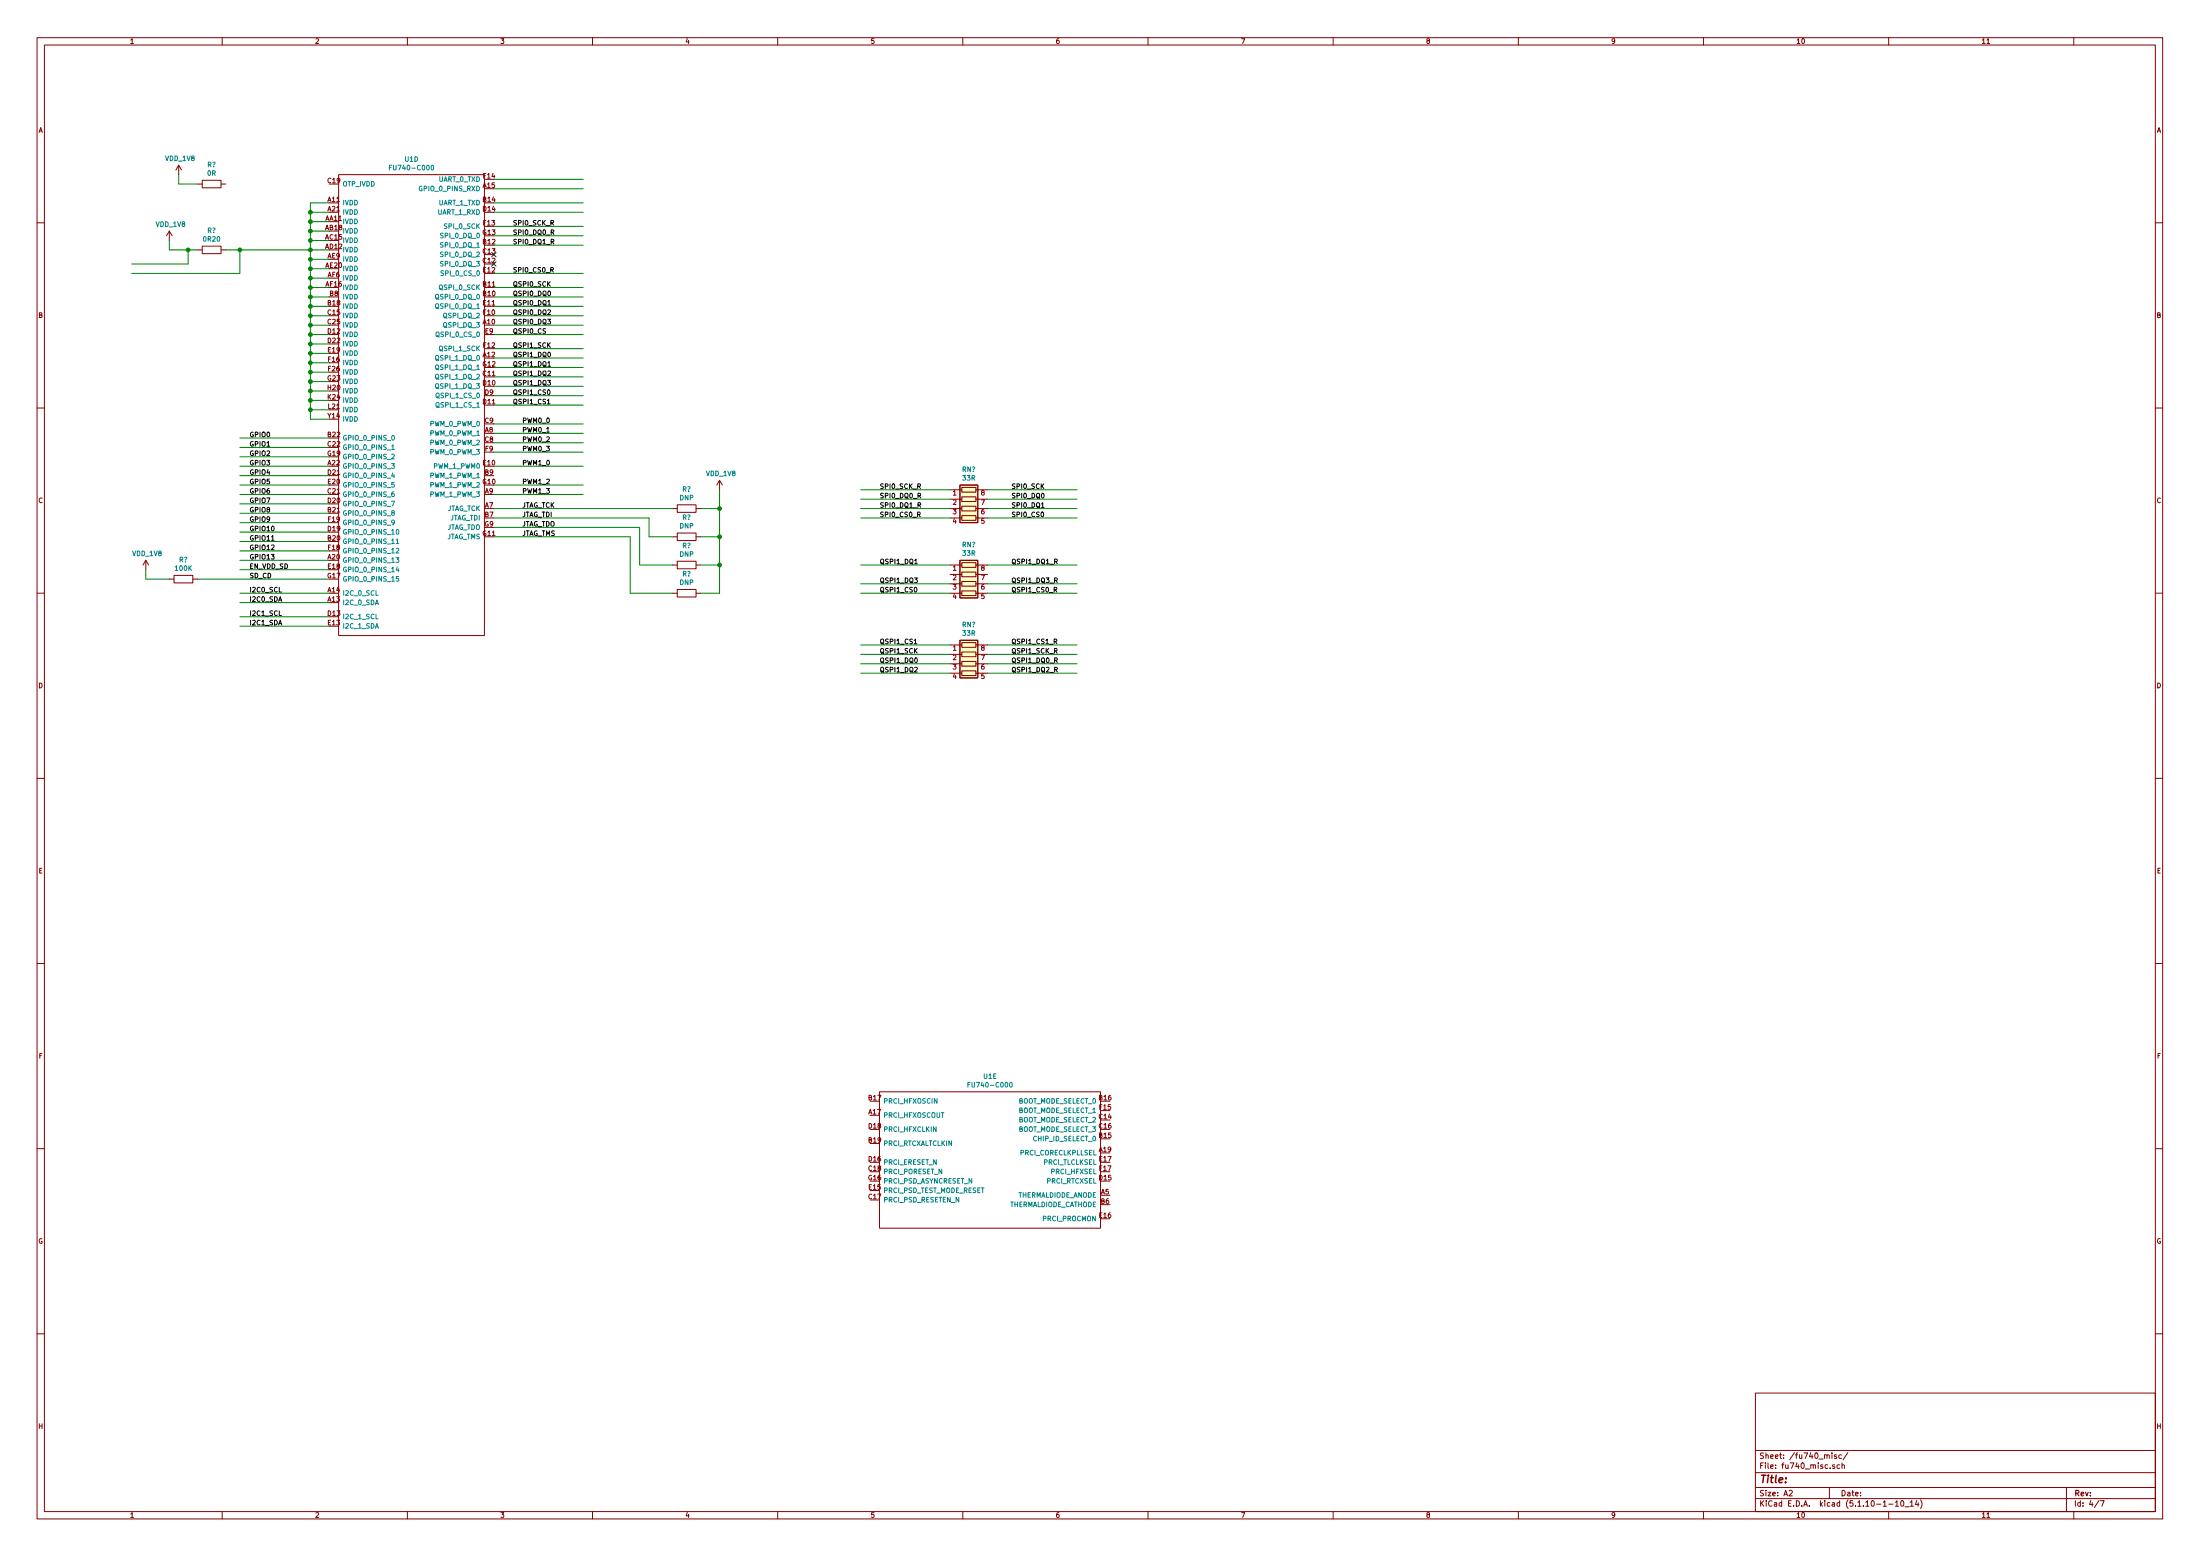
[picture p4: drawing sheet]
<svg xmlns="http://www.w3.org/2000/svg" width="594mm" height="420mm" viewBox="0 0 594 420" stroke-linecap="round" stroke-linejoin="round" font-family="sans-serif">
<g fill="none" stroke="#840000" stroke-width=".27">
<path d="M10 10.2h574v400h-574zM12 12.2h570v396h-570zM60 10.2v2M110 10.2v2M160 10.2v2M210 10.2v2M260 10.2v2M310 10.2v2M360 10.2v2M410 10.2v2M460 10.2v2M510 10.2v2"/>
<path d="M536.5 11.8h.8M560 10.2v2M48.3 44.6l-.8 1.3M48.3 44.6v2.6M48.3 44.6l.7 1.3M53.3 49.7h1.3M54.6 48.7h5.1v2h-5.1zM59.7 49.7h1.3M91.4 47.2h39.4v124.4h-39.4zM10 60.2h2M45.7 62.4l-.7 1.3M45.7 62.4v2.5"/>
<path d="M45.7 62.4l.8 1.3M53.3 67.5h1.3M54.6 66.5h5.1v2h-5.1zM59.7 67.5h1.3M582 60.2h2M10 110.2h2M582 110.2h2M181.6 137.3h1.3M182.9 136.3h5.1v2h-5.1zM188 137.3h1.2M194.3 129.7l-.8 1.3M194.3 129.7v2.5"/>
<path d="M194.3 129.7l.8 1.3M256.5 137.3h3.2M256.5 132.2h3.2M256.5 134.8h3.2M256.5 139.9h3.2M259.2 131h4.8v10.1h-4.8zM259.7 131.6h3.8v1.3h-3.8zM259.7 134.2h3.8v1.2h-3.8zM259.7 136.7h3.8v1.3h-3.8zM259.7 139.2h3.8v1.3h-3.8zM263.5 137.3h3.2M263.5 132.2h3.2"/>
<path d="M263.5 134.8h3.2M263.5 139.9h3.2M39.4 151.3l-.8 1.3M39.4 151.3v2.5M39.4 151.3l.7 1.3M45.7 156.4h1.3M47 155.4h5.1v2h-5.1zM52.1 156.4h1.2M181.6 144.9h1.3M181.6 152.6h1.3M182.9 143.9h5.1v2.1h-5.1zM182.9 151.6h5.1v2h-5.1z"/>
<path d="M182.9 159.2h5.1v2h-5.1zM188 144.9h1.2M188 152.6h1.2M256.5 152.6h3.2M256.5 155.1h3.2M256.5 157.6h3.2M259.2 151.3h4.8v10.2h-4.8zM259.7 151.9h3.8v1.3h-3.8zM259.7 154.5h3.8v1.2h-3.8zM259.7 157h3.8v1.3h-3.8zM259.7 159.6h3.8v1.2h-3.8zM263.5 152.6h3.2"/>
<path d="M263.5 155.1h3.2M263.5 157.6h3.2M10 160.2h2M181.6 160.2h1.3M188 160.2h1.2M256.5 160.2h3.2M256.5 174.2h3.2M256.5 176.7h3.2M256.5 179.2h3.2M259.2 172.9h4.8v10.1h-4.8zM259.7 173.5h3.8v1.3h-3.8zM259.7 176.1h3.8v1.2h-3.8z"/>
<path d="M259.7 178.6h3.8v1.3h-3.8zM263.5 160.2h3.2M263.5 174.2h3.2M263.5 176.7h3.2M263.5 179.2h3.2M582 160.2h2M256.5 181.8h3.2M259.7 181.1h3.8v1.3h-3.8zM263.5 181.8h3.2M10 210.2h2M582 210.2h2M10 260.2h2"/>
<path d="M582 260.2h2M237.5 294.8h59.7v36.8h-59.7zM10 310.2h2M582 310.2h2M10 360.2h2M474 376.2h108v32h-108zM582 360.2h2M474 397.7h108M474 391.7h108M494.7 392.3v.2M494.7 392.8v1M495.4 395.6l-.4-.1-.2 .2 .1 .3 .5 .1v.3h-.6"/>
<path d="M495.9 392.9l-.3-.1-.3 .2 .1 .3 .5 .1v.3h-.6M496.8 395.6l-.5-.1-.2 .3v.6h.7M497.3 392.9l-.5-.1-.3 .3 .1 .6h.7M497.4 395.6h.6v.9M497.4 395v1.5M499 392.2l-1.3 2M60 408.2v2M110 408.2v2M160 408.2v2M210 408.2v2M260 408.2v2M310 408.2v2"/>
<path d="M360 408.2v2M410 408.2v2M460 408.2v2M474 404.7h108M474 401.7h108M483.1 402.6l.6-.2 .3 .5-.9 1h.9M494 401.7v3M510 408.2v2M510 406.2h1.2M511.8 405.7l.4-.5v1.5M511.8 406.7h.9M513.4 405.4l.2-.2a.81 .81 0 0 1 .5 .8 .81 .81 0 0 1-.5 .7l-.3-.5z"/>
<path d="M514.4 406.9h1.1M515.8 405.7l.5-.5v1.5M515.8 406.7h.9M517.6 405.1l-.4 1.1h1M518 405.7v1M518.6 405a1.71 1.71 0 0 1 0 2.3M536.5 409.7h.8M558 401.7v6.5M560 408.2v2M566.8 405.1l-1.2 2M567.2 405.2h1l-.6 1.5"/>
</g>
<g fill="none" stroke="#008484" stroke-width=".27">
<path d="M105.2 45.2h.4M105.8 44.6h-.6v1.3M116.5 44.7l.2-.1a.63 .63 0 0 1 .4 .7 .63 .63 0 0 1-.5 .5l-.2-.4zM105.9 117.6h.2a.62 .62 0 0 1 .4 .6 .62 .62 0 0 1-.6 .6l-.1-.4zM105.7 125.2h.8l-.4 .5 .3 .1 .1 .4-.3 .3-.5-.2M105.7 135.3h.9l-.6 1.3M105.8 122.8l.4-.2 .3 .4-.8 .9h.8M105.8 121.4h.7M106 138.4l-.2-.4h.6v.3l-.6 .4 .2 .5 .5-.3-.3-.5M106.1 127.7l-.3 .9h.8M106.4 132.8l-.4 .1-.2 .5v.6h.6v-.6l-.4-.1-.2 .2M106.4 130.3h-.6v.6l.4-.1 .3 .5-.3 .2-.4-.1"/>
<path d="M106.5 141l-.3 .2h-.3l-.1-.6 .4-.2 .3 .3-.1 .7-.5 .3M106.9 150.6h.8l-.4 .5 .3 .1v.5h-.7M107 145.9l.3-.4v1.3M107 148.2l.5-.2 .2 .4-.8 .9h.8M107 146.8h.7M107.1 143.1l.2-.1a.62 .62 0 0 1 .4 .6 .62 .62 0 0 1-.5 .6l-.2-.4zM107.3 153.1l-.3 .9h.8M107.6 153.6v.8M107.6 155.7h-.6v.6h.6v.5h-.6M261.4 292.9h.4M262 292.3h-.6v1.2M272.7 292.4l.2-.1a.63 .63 0 0 1 .5 .6 .63 .63 0 0 1-.6 .6l-.2-.4z"/>
</g>
<g fill="#ffffc2" stroke="#ffffc2" stroke-width=".27">
<path d="M259.2 131h4.8v10.1h-4.8z"/>
<path d="M259.2 151.3h4.8v10.2h-4.8z"/>
<path d="M259.2 172.9h4.8v10.1h-4.8z"/>
</g>
<g fill="none" stroke="#008400" stroke-width=".27">
<path d="M48.3 47.2v2.5h5M83.8 59.9h5.1M83.8 57.3h5.1M88.9 54.8h-5.1v58.4h5.1M133.3 57.3h24.2M133.3 54.8h24.2M133.3 51h24.2M133.3 48.4h24.2M45.7 64.9v2.6h7.6M50.8 67.5v3.8h-15.2M61 67.5h27.9M64.8 67.5v6.3h-29.2"/>
<path d="M83.8 77.6h5.1M83.8 62.4h5.1M83.8 75.1h5.1M83.8 72.6h5.1M83.8 70h5.1M83.8 64.9h5.1M133.3 77.6h24.2M133.3 73.8h24.2M133.3 66.2h24.2M133.3 63.7h24.2M133.3 61.1h24.2M83.8 80.2h5.1"/>
<path d="M83.8 82.7h5.1M83.8 85.3h5.1M83.8 87.8h5.1M83.8 90.3h5.1M83.8 92.9h5.1M83.8 95.4h5.1M83.8 98h5.1M133.3 80.2h24.2M133.3 82.7h24.2M133.3 85.3h24.2M133.3 87.8h24.2M133.3 90.3h24.2"/>
<path d="M133.3 99.2h24.2M133.3 96.7h24.2M133.3 94.1h24.2M64.8 118.3h24.1M83.8 100.5h5.1M83.8 103h5.1M83.8 105.6h5.1M83.8 108.1h5.1M83.8 110.7h5.1M133.3 109.4h24.2M133.3 106.8h24.2M133.3 104.3h24.2"/>
<path d="M133.3 101.8h24.2M133.3 114.5h24.2M133.3 117h24.2M133.3 119.5h24.2M64.8 120.8h24.1M64.8 123.4h24.1M64.8 125.9h24.1M64.8 128.4h24.1M64.8 131h24.1M64.8 133.5h24.1M64.8 136.1h24.1M64.8 138.6h24.1"/>
<path d="M133.3 139.9h42v5h6.3M133.3 137.3h48.3M133.3 125.9h24.2M133.3 131h24.2M133.3 133.5h24.2M133.3 122.1h24.2M189.2 137.3h5.1M194.3 132.2v28h-5.1M232.4 139.9h24.1M232.4 137.3h24.1M232.4 134.8h24.1M232.4 132.2h24.1"/>
<path d="M266.7 139.9h24.1M266.7 137.3h24.1M266.7 134.8h24.1M266.7 132.2h24.1M39.4 153.8v2.6h6.3M53.3 156.4h35.6M64.8 141.1h24.1M64.8 143.7h24.1M64.8 146.2h24.1M64.8 148.8h24.1M64.8 151.3h24.1M64.8 153.8h24.1"/>
<path d="M133.3 144.9h36.9v15.3h11.4M133.3 142.4h39.4v10.2h8.9M189.2 152.6h5.1M189.2 144.9h5.1M232.4 157.6h24.1M232.4 152.6h24.1M266.7 157.6h24.1M266.7 152.6h24.1M64.8 160.2h24.1M64.8 162.7h24.1M64.8 166.5h24.1M64.8 169.1h24.1"/>
<path d="M232.4 174.2h24.1M232.4 179.2h24.1M232.4 176.7h24.1M232.4 160.2h24.1M266.7 174.2h24.1M266.7 179.2h24.1M266.7 176.7h24.1M266.7 160.2h24.1M232.4 181.8h24.1M266.7 181.8h24.1"/>
</g>
<path d="M147.9 82.4h.8M147.9 98.9h.8M147.8 109.1h.7M281.2 137h.7M73.3 145.9h.7M247 152.2h.7M246.9 173.8h.7" fill="none" stroke="#000" stroke-width=".27"/>
<g fill="#008400" stroke="#008400" stroke-width=".27">
<circle cx="83.8" cy="82.7" r=".51"/>
<circle cx="83.8" cy="80.2" r=".51"/>
<circle cx="83.8" cy="77.6" r=".51"/>
<circle cx="83.8" cy="75.1" r=".51"/>
<circle cx="83.8" cy="72.6" r=".51"/>
<circle cx="83.8" cy="70" r=".51"/>
<circle cx="83.8" cy="67.5" r=".51"/>
<circle cx="83.8" cy="85.3" r=".51"/>
<circle cx="83.8" cy="87.8" r=".51"/>
<circle cx="83.8" cy="90.3" r=".51"/>
<circle cx="83.8" cy="92.9" r=".51"/>
<circle cx="83.8" cy="95.4" r=".51"/>
<circle cx="83.8" cy="98" r=".51"/>
<circle cx="83.8" cy="100.5" r=".51"/>
<circle cx="83.8" cy="103" r=".51"/>
<circle cx="83.8" cy="105.6" r=".51"/>
<circle cx="83.8" cy="108.1" r=".51"/>
<circle cx="83.8" cy="110.7" r=".51"/>
<circle cx="83.8" cy="64.9" r=".51"/>
<circle cx="83.8" cy="62.4" r=".51"/>
<circle cx="83.8" cy="59.9" r=".51"/>
<circle cx="83.8" cy="57.3" r=".51"/>
<circle cx="50.8" cy="67.5" r=".51"/>
<circle cx="64.8" cy="67.5" r=".51"/>
<circle cx="194.3" cy="152.6" r=".51"/>
<circle cx="194.3" cy="144.9" r=".51"/>
<circle cx="194.3" cy="137.3" r=".51"/>
</g>
<path d="M132.7 70.7l1.3 1.2M132.7 68.1l1.3 1.3M134 70.7l-1.3 1.2M134 68.1l-1.3 1.3" fill="none" stroke="#000084" stroke-width=".27"/>
<text font-size="2.8" fill="#840000" x="475" y="400.4">Title:</text>
<g font-size="2.1" fill="#840000">
<text x="475" y="393.9">Sheet: /fu740_misc/</text>
<text x="475" y="396.6">File: fu740_misc.sch</text>
<text x="475" y="406.8">KiCad E.D.A. kicad (5.1.10-1-10_14)</text>
<text x="475" y="404">Size: A2</text>
<text x="497" y="404">Date:</text>
<text x="560" y="404">Rev:</text>
<text x="560" y="406.8">Id: 4/7</text>
</g>
<g font-size="1.8" fill="#840000">
<text x="35" y="11.8">1</text>
<text x="85" y="11.8">2</text>
<text x="135" y="11.8">3</text>
<text x="185" y="11.8">4</text>
<text x="235" y="11.8">5</text>
<text x="285" y="11.8">6</text>
<text x="335" y="11.8">7</text>
<text x="385" y="11.8">8</text>
<text x="435" y="11.8">9</text>
<text x="485" y="11.8">10</text>
<text x="535" y="11.8">11</text>
<text x="10.4" y="35.8">A</text>
<text x="582.4" y="35.8">A</text>
<text x="88.5" y="49.4">C19</text>
<text x="130.5" y="50.7">A15</text>
<text x="130.6" y="48.2">F14</text>
<text x="87.9" y="59.6">AA11</text>
<text x="88.5" y="54.5">A11</text>
<text x="88.5" y="57.1">A21</text>
<text x="130.5" y="54.5">B14</text>
<text x="130.5" y="57.1">D14</text>
<text x="87.9" y="62.1">AB18</text>
<text x="87.9" y="64.7">AC15</text>
<text x="130.4" y="63.4">G13</text>
<text x="130.5" y="66">B12</text>
<text x="130.6" y="60.9">F13</text>
<text x="87.9" y="67.2">AD12</text>
<text x="88.5" y="69.8">AE9</text>
<text x="130.5" y="71">C12</text>
<text x="130.5" y="68.5">C13</text>
<text x="88" y="72.3">AE20</text>
<text x="88" y="77.4">AF16</text>
<text x="88.5" y="74.8">AF6</text>
<text x="130.5" y="77.4">B11</text>
<text x="130.5" y="73.6">E12</text>
<text x="88.5" y="82.5">B18</text>
<text x="89.1" y="79.9">B8</text>
<text x="130.5" y="79.9">B10</text>
<text x="130.5" y="82.5">E11</text>
<text x="10.4" y="85.8">B</text>
<text x="88.5" y="85">C15</text>
<text x="88.5" y="87.5">C25</text>
<text x="130.5" y="87.5">A10</text>
<text x="130.6" y="85">F10</text>
<text x="582.4" y="85.8">B</text>
<text x="88.5" y="90.1">D12</text>
<text x="88.5" y="92.6">D22</text>
<text x="88.6" y="95.2">E19</text>
<text x="130.6" y="93.9">F12</text>
<text x="131" y="90.1">E9</text>
<text x="88.6" y="97.7">F16</text>
<text x="88.6" y="100.2">F26</text>
<text x="130.4" y="99">G12</text>
<text x="130.5" y="96.4">A12</text>
<text x="130.5" y="101.5">C11</text>
<text x="88.5" y="102.8">G23</text>
<text x="88.5" y="105.3">H20</text>
<text x="88.5" y="107.9">K24</text>
<text x="130.5" y="104.1">D10</text>
<text x="131" y="106.6">D9</text>
<text x="88.6" y="112.9">Y14</text>
<text x="88.6" y="110.4">L21</text>
<text x="130.5" y="109.1">D11</text>
<text x="88.5" y="118">B22</text>
<text x="131" y="116.8">A8</text>
<text x="131" y="119.3">C8</text>
<text x="131" y="114.2">C9</text>
<text x="88.5" y="123.1">G19</text>
<text x="88.5" y="125.6">A22</text>
<text x="88.5" y="120.6">C22</text>
<text x="130.5" y="125.6">E10</text>
<text x="131.1" y="121.8">F9</text>
<text x="88.5" y="128.2">D21</text>
<text x="88.6" y="130.7">E20</text>
<text x="130.4" y="130.7">G10</text>
<text x="131" y="128.2">B9</text>
<text x="10.4" y="135.8">C</text>
<text x="88.5" y="133.3">C21</text>
<text x="88.5" y="135.8">D20</text>
<text x="131" y="137.1">A7</text>
<text x="131" y="133.3">A9</text>
<text x="257.3" y="133.8">1</text>
<text x="257.3" y="136.3">2</text>
<text x="264.9" y="136.3">7</text>
<text x="264.9" y="133.8">8</text>
<text x="582.4" y="135.8">C</text>
<text x="88.5" y="138.3">B21</text>
<text x="88.5" y="143.4">D19</text>
<text x="88.6" y="140.9">F19</text>
<text x="130.9" y="142.2">G9</text>
<text x="131" y="139.6">B7</text>
<text x="257.3" y="138.9">3</text>
<text x="257.3" y="141.4">4</text>
<text x="264.9" y="141.4">5</text>
<text x="264.9" y="138.9">6</text>
<text x="88.5" y="146">B20</text>
<text x="88.6" y="148.5">F18</text>
<text x="130.4" y="144.7">G11</text>
<text x="88.5" y="151">A20</text>
<text x="88.6" y="153.6">E18</text>
<text x="257.3" y="154.1">1</text>
<text x="264.9" y="154.1">8</text>
<text x="88.5" y="156.1">G17</text>
<text x="88.5" y="159.9">A14</text>
<text x="257.3" y="156.6">2</text>
<text x="257.3" y="159.2">3</text>
<text x="257.3" y="161.7">4</text>
<text x="264.9" y="161.7">5</text>
<text x="264.9" y="159.2">6</text>
<text x="264.9" y="156.6">7</text>
<text x="88.5" y="162.5">A13</text>
<text x="88.5" y="166.3">D13</text>
<text x="88.6" y="168.8">E13</text>
<text x="257.3" y="175.7">1</text>
<text x="257.3" y="178.2">2</text>
<text x="264.9" y="178.2">7</text>
<text x="264.9" y="175.7">8</text>
<text x="10.4" y="185.8">D</text>
<text x="257.3" y="180.8">3</text>
<text x="257.3" y="183.3">4</text>
<text x="264.9" y="183.3">5</text>
<text x="264.9" y="180.8">6</text>
<text x="582.4" y="185.8">D</text>
<text x="10.4" y="235.8">E</text>
<text x="582.4" y="235.8">E</text>
<text x="10.5" y="285.8">F</text>
<text x="582.5" y="285.8">F</text>
<text x="234.6" y="297.1">B17</text>
<text x="296.8" y="297.1">B16</text>
<text x="296.9" y="299.6">F15</text>
<text x="234.6" y="300.9">A17</text>
<text x="234.6" y="304.7">D18</text>
<text x="296.8" y="302.2">C14</text>
<text x="296.8" y="304.7">C16</text>
<text x="234.6" y="308.5">B19</text>
<text x="296.8" y="311.1">A19</text>
<text x="296.8" y="307.3">B15</text>
<text x="234.6" y="316.1">C18</text>
<text x="234.6" y="313.6">D16</text>
<text x="296.9" y="313.6">E17</text>
<text x="296.9" y="316.1">F17</text>
<text x="234.5" y="318.7">G16</text>
<text x="234.6" y="323.8">C17</text>
<text x="234.6" y="321.2">E15</text>
<text x="296.8" y="318.7">D15</text>
<text x="297.3" y="322.5">A5</text>
<text x="296.9" y="328.8">E16</text>
<text x="297.3" y="325">B6</text>
<text x="10.3" y="335.8">G</text>
<text x="582.3" y="335.8">G</text>
<text x="10.4" y="385.8">H</text>
<text x="582.4" y="385.8">H</text>
<text x="35" y="409.8">1</text>
<text x="85" y="409.8">2</text>
<text x="135" y="409.8">3</text>
<text x="185" y="409.8">4</text>
<text x="235" y="409.8">5</text>
<text x="285" y="409.8">6</text>
<text x="335" y="409.8">7</text>
<text x="385" y="409.8">8</text>
<text x="435" y="409.8">9</text>
<text x="485" y="409.8">10</text>
<text x="535" y="409.8">11</text>
</g>
<g font-size="1.8" fill="#008484">
<text x="44.7" y="43.5">VDD_1V8</text>
<text x="56" y="45.1">R?</text>
<text x="56" y="47.4">0R</text>
<text x="106.1" y="46">FU740-C000</text>
<text x="109.4" y="43.7">U1D</text>
<text x="92.5" y="50.3">OTP_IVDD</text>
<text x="113.6" y="51.6">GPIO_0_PINS_RXD</text>
<text x="118.4" y="49.1">UART_0_TXD</text>
<text x="92.5" y="55.4">IVDD</text>
<text x="92.5" y="58">IVDD</text>
<text x="118.2" y="58">UART_1_RXD</text>
<text x="118.4" y="55.4">UART_1_TXD</text>
<text x="42.2" y="61.2">VDD_1V8</text>
<text x="55" y="65.2">0R20</text>
<text x="56" y="62.9">R?</text>
<text x="92.5" y="60.5">IVDD</text>
<text x="92.5" y="63">IVDD</text>
<text x="92.5" y="65.6">IVDD</text>
<text x="119.4" y="64.3">SPI_0_DQ_0</text>
<text x="120.3" y="61.8">SPI_0_SCK</text>
<text x="92.5" y="68.1">IVDD</text>
<text x="92.5" y="70.7">IVDD</text>
<text x="119.4" y="66.8">SPI_0_DQ_1</text>
<text x="119.4" y="71.9">SPI_0_DQ_3</text>
<text x="119.4" y="69.4">SPI_0_DQ_2</text>
<text x="92.5" y="73.2">IVDD</text>
<text x="92.5" y="75.7">IVDD</text>
<text x="119.6" y="74.5">SPI_0_CS_0</text>
<text x="92.5" y="78.3">IVDD</text>
<text x="92.5" y="83.4">IVDD</text>
<text x="92.5" y="80.8">IVDD</text>
<text x="118" y="80.8">QSPI_0_DQ_0</text>
<text x="118" y="83.4">QSPI_0_DQ_1</text>
<text x="118.9" y="78.3">QSPI_0_SCK</text>
<text x="92.5" y="85.9">IVDD</text>
<text x="92.5" y="88.4">IVDD</text>
<text x="120" y="88.4">QSPI_DQ_3</text>
<text x="120" y="85.9">QSPI_DQ_2</text>
<text x="92.5" y="91">IVDD</text>
<text x="92.5" y="93.5">IVDD</text>
<text x="118.2" y="91">QSPI_0_CS_0</text>
<text x="118.9" y="94.8">QSPI_1_SCK</text>
<text x="92.5" y="96.1">IVDD</text>
<text x="92.5" y="98.6">IVDD</text>
<text x="92.5" y="101.1">IVDD</text>
<text x="118" y="97.3">QSPI_1_DQ_0</text>
<text x="118" y="99.9">QSPI_1_DQ_1</text>
<text x="92.5" y="103.7">IVDD</text>
<text x="92.5" y="106.2">IVDD</text>
<text x="118" y="102.4">QSPI_1_DQ_2</text>
<text x="118" y="104.9">QSPI_1_DQ_3</text>
<text x="118.2" y="107.5">QSPI_1_CS_0</text>
<text x="92.5" y="108.8">IVDD</text>
<text x="92.5" y="111.3">IVDD</text>
<text x="92.5" y="113.8">IVDD</text>
<text x="118.2" y="110">QSPI_1_CS_1</text>
<text x="92.5" y="118.9">GPIO_0_PINS_0</text>
<text x="116.2" y="117.6">PWM_0_PWM_1</text>
<text x="116.2" y="115.1">PWM_0_PWM_0</text>
<text x="92.5" y="121.5">GPIO_0_PINS_1</text>
<text x="92.5" y="124">GPIO_0_PINS_2</text>
<text x="116.2" y="120.2">PWM_0_PWM_2</text>
<text x="116.2" y="122.7">PWM_0_PWM_3</text>
<text x="92.5" y="126.5">GPIO_0_PINS_3</text>
<text x="92.5" y="129.1">GPIO_0_PINS_4</text>
<text x="92.5" y="131.6">GPIO_0_PINS_5</text>
<text x="116.2" y="129.1">PWM_1_PWM_1</text>
<text x="116.2" y="131.6">PWM_1_PWM_2</text>
<text x="117.2" y="126.5">PWM_1_PWM0</text>
<text x="190.8" y="128.5">VDD_1V8</text>
<text x="259.8" y="127.4">RN?</text>
<text x="260" y="129.7">33R</text>
<text x="92.5" y="134.2">GPIO_0_PINS_6</text>
<text x="92.5" y="136.7">GPIO_0_PINS_7</text>
<text x="116.2" y="134.2">PWM_1_PWM_3</text>
<text x="120.4" y="138">JTAG_TCK</text>
<text x="183.6" y="135.1">DNP</text>
<text x="184.3" y="132.8">R?</text>
<text x="92.5" y="139.2">GPIO_0_PINS_8</text>
<text x="92.5" y="141.8">GPIO_0_PINS_9</text>
<text x="120.4" y="143">JTAG_TDO</text>
<text x="121.2" y="140.5">JTAG_TDI</text>
<text x="183.6" y="142.7">DNP</text>
<text x="184.3" y="140.4">R?</text>
<text x="92.5" y="146.9">GPIO_0_PINS_11</text>
<text x="92.5" y="144.3">GPIO_0_PINS_10</text>
<text x="92.5" y="149.4">GPIO_0_PINS_12</text>
<text x="120.4" y="145.6">JTAG_TMS</text>
<text x="184.3" y="148">R?</text>
<text x="259.8" y="147.7">RN?</text>
<text x="35.8" y="150.1">VDD_1V8</text>
<text x="47.4" y="154.1">100K</text>
<text x="48.4" y="151.8">R?</text>
<text x="92.5" y="151.9">GPIO_0_PINS_13</text>
<text x="92.5" y="154.5">GPIO_0_PINS_14</text>
<text x="183.6" y="150.3">DNP</text>
<text x="184.3" y="155.6">R?</text>
<text x="260" y="150.1">33R</text>
<text x="92.5" y="160.8">I2C_0_SCL</text>
<text x="92.5" y="157">GPIO_0_PINS_15</text>
<text x="183.6" y="157.9">DNP</text>
<text x="92.5" y="163.4">I2C_0_SDA</text>
<text x="92.5" y="167.2">I2C_1_SCL</text>
<text x="92.5" y="169.7">I2C_1_SDA</text>
<text x="259.8" y="169.3">RN?</text>
<text x="260" y="171.6">33R</text>
<text x="262.3" y="293.6">FU740-C000</text>
<text x="265.6" y="291.3">U1E</text>
<text x="238.5" y="298">PRCI_HFXOSCIN</text>
<text x="274.8" y="298">BOOT_MODE_SELECT_0</text>
<text x="238.5" y="301.8">PRCI_HFXOSCOUT</text>
<text x="238.5" y="305.6">PRCI_HFXCLKIN</text>
<text x="274.8" y="303.1">BOOT_MODE_SELECT_2</text>
<text x="274.8" y="305.6">BOOT_MODE_SELECT_3</text>
<text x="274.8" y="300.5">BOOT_MODE_SELECT_1</text>
<text x="238.5" y="309.4">PRCI_RTCXALTCLKIN</text>
<text x="275.4" y="312">PRCI_CORECLKPLLSEL</text>
<text x="279.2" y="308.1">CHIP_ID_SELECT_0</text>
<text x="238.5" y="317">PRCI_PORESET_N</text>
<text x="238.5" y="314.5">PRCI_ERESET_N</text>
<text x="281.7" y="314.5">PRCI_TLCLKSEL</text>
<text x="284" y="317">PRCI_HFXSEL</text>
<text x="238.5" y="322.1">PRCI_PSD_TEST_MODE_RESET</text>
<text x="238.5" y="319.6">PRCI_PSD_ASYNCRESET_N</text>
<text x="274.5" y="323.4">THERMALDIODE_ANODE</text>
<text x="282.7" y="319.6">PRCI_RTCXSEL</text>
<text x="238.5" y="324.7">PRCI_PSD_RESETEN_N</text>
<text x="272.2" y="325.9">THERMALDIODE_CATHODE</text>
<text x="281.7" y="329.7">PRCI_PROCMON</text>
</g>
<g font-size="1.8">
<text x="138.4" y="66">SPI0_DQ1_R</text>
<text x="138.4" y="63.4">SPI0_DQ0_R</text>
<text x="138.4" y="60.9">SPI0_SCK_R</text>
<text x="138.4" y="77.4">QSPI0_SCK</text>
<text x="138.4" y="73.6">SPI0_CS0_R</text>
<text x="138.4" y="82.5">QSPI0_DQ1</text>
<text x="138.4" y="79.9">QSPI0_DQ0</text>
<text x="138.4" y="87.5">QSPI0_DQ3</text>
<text x="138.4" y="85">QSPI0_DQ2</text>
<text x="138.4" y="90.1">QSPI0_CS</text>
<text x="138.4" y="93.9">QSPI1_SCK</text>
<text x="138.4" y="96.4">QSPI1_DQ0</text>
<text x="138.4" y="99">QSPI1_DQ1</text>
<text x="138.4" y="101.5">QSPI1_DQ2</text>
<text x="138.4" y="104.1">QSPI1_DQ3</text>
<text x="138.4" y="106.6">QSPI1_CS0</text>
<text x="138.4" y="109.1">QSPI1_CS1</text>
<text x="67.3" y="118">GPIO0</text>
<text x="141" y="114.2">PWM0_0</text>
<text x="141" y="116.8">PWM0_1</text>
<text x="141" y="119.3">PWM0_2</text>
<text x="67.3" y="125.6">GPIO3</text>
<text x="67.3" y="123.1">GPIO2</text>
<text x="67.3" y="120.6">GPIO1</text>
<text x="141" y="121.8">PWM0_3</text>
<text x="141" y="125.6">PWM1_0</text>
<text x="67.3" y="130.7">GPIO5</text>
<text x="67.3" y="128.2">GPIO4</text>
<text x="141" y="130.7">PWM1_2</text>
<text x="237.5" y="132">SPI0_SCK_R</text>
<text x="273" y="132">SPI0_SCK</text>
<text x="67.3" y="135.8">GPIO7</text>
<text x="67.3" y="133.3">GPIO6</text>
<text x="141" y="137.1">JTAG_TCK</text>
<text x="141" y="133.3">PWM1_3</text>
<text x="237.5" y="137.1">SPI0_DQ1_R</text>
<text x="237.5" y="134.5">SPI0_DQ0_R</text>
<text x="273" y="137.1">SPI0_DQ1</text>
<text x="273" y="134.5">SPI0_DQ0</text>
<text x="67.3" y="143.4">GPIO10</text>
<text x="67.3" y="140.9">GPIO9</text>
<text x="67.3" y="138.3">GPIO8</text>
<text x="141" y="139.6">JTAG_TDI</text>
<text x="141" y="142.2">JTAG_TDO</text>
<text x="237.5" y="139.6">SPI0_CS0_R</text>
<text x="273" y="139.6">SPI0_CS0</text>
<text x="67.3" y="148.5">GPIO12</text>
<text x="67.3" y="146">GPIO11</text>
<text x="141" y="144.7">JTAG_TMS</text>
<text x="67.3" y="153.6">EN_VDD_SD</text>
<text x="67.3" y="151">GPIO13</text>
<text x="237.5" y="152.3">QSPI1_DQ1</text>
<text x="273" y="152.3">QSPI1_DQ1_R</text>
<text x="67.3" y="159.9">I2C0_SCL</text>
<text x="67.3" y="156.1">SD_CD</text>
<text x="237.5" y="159.9">QSPI1_CS0</text>
<text x="237.5" y="157.4">QSPI1_DQ3</text>
<text x="273" y="159.9">QSPI1_CS0_R</text>
<text x="273" y="157.4">QSPI1_DQ3_R</text>
<text x="67.3" y="166.3">I2C1_SCL</text>
<text x="67.3" y="162.5">I2C0_SDA</text>
<text x="67.3" y="168.8">I2C1_SDA</text>
<text x="237.5" y="173.9">QSPI1_CS1</text>
<text x="273" y="173.9">QSPI1_CS1_R</text>
<text x="237.5" y="179">QSPI1_DQ0</text>
<text x="237.5" y="176.4">QSPI1_SCK</text>
<text x="273" y="179">QSPI1_DQ0_R</text>
<text x="273" y="176.4">QSPI1_SCK_R</text>
<text x="237.5" y="181.5">QSPI1_DQ2</text>
<text x="273" y="181.5">QSPI1_DQ2_R</text>
</g>
</svg>
